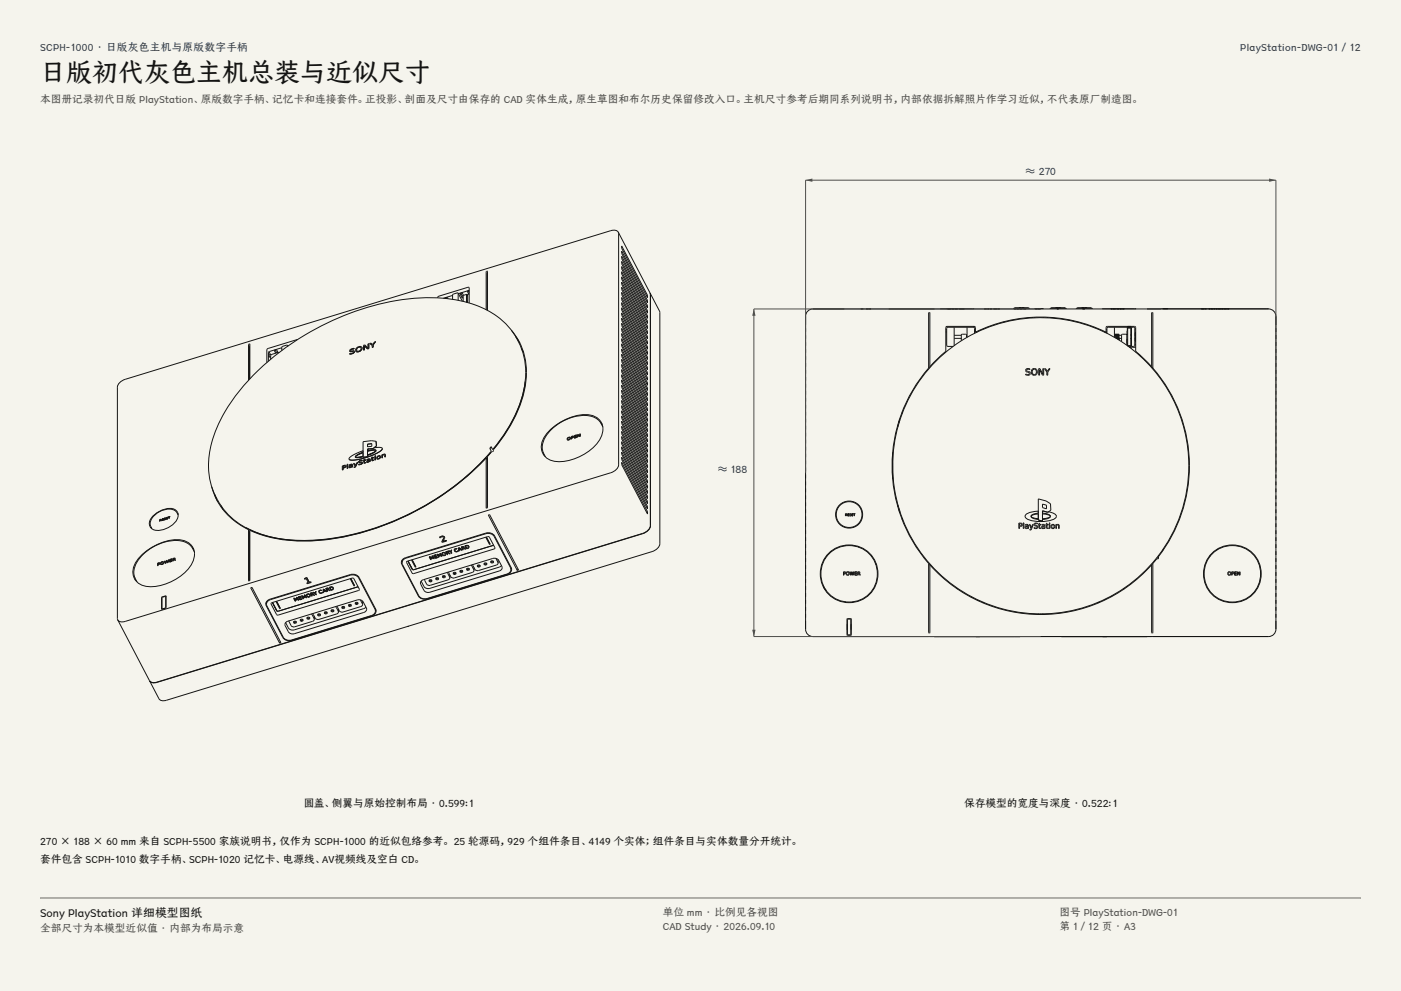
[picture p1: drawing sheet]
<svg xmlns="http://www.w3.org/2000/svg" width="420mm" height="297mm" viewBox="0 0 420 297" stroke-linecap="round" stroke-linejoin="round" font-family="sans-serif">
<g fill="#f5f4ed">
<path d="M0 0h420v297h-420z"/>
<path d="M12 12h396v275h-396z"/>
</g>
<g fill="none" stroke="#141413" stroke-width=".3">
<path d="M185.3 69.6l9.7 18.5v69.4a3.1 3.1 0 0 1-2.4 2.4l-145.6 44.5a1.94 1.94 0 0 1-2.2-.4M185.3 69.6l.2 69.7a3.1 3.1 0 0 1-2.4 2.4l-145.6 44.5a1.94 1.94 0 0 1-2.2-.4M185.3 69.6a1.75 1.75 0 0 0-2.2-.5l-145.6 44.6-1.2 .6a2.41 2.41 0 0 0-1.1 1.7l.1 69.8M186.4 73.7l7.7 14.8v.7l-7.7-14.8zM186.4 75.3l7.7 14.8v.7l-7.7-14.9zM186.4 76.8l7.7 14.8v.7l-7.7-14.8zM186.4 78.3l7.7 14.9v.7l-7.7-14.9zM186.4 79.9l7.7 14.8v.7l-7.7-14.8zM131.2 89.3l.4-.5 8.9-2.7 .2 .2v4.5M133.5 89.4l.6-.3 .2 .4M133.7 89.2l.1 .3M135.6 88.7h.1"/>
<path d="M135.7 88.5l-2.8 .9M135.7 88.6l-.1 .1M137.3 87.8l-1.6 .5v1.4M137.3 87.8v2.2M137.3 87.8l1.3 2.5M138.2 87.9l.4 .7M138.6 88.6v.7M138.9 89.2l-.3 .1M138.9 88.5v1.8M139 88.5l-.4-.7-.7 .2 .7 1.3M139.9 88.2v2.4M139.9 88.2h.1"/>
<path d="M140 88.2l-1.4 .4M140 88.2l.2 .6M140 88.2v.2l-.1-.2M140 90.5l.1-.1-.1 .2M140.2 90.3l-.2-.1-.1 .4M140.4 87.2l.3 .5M140.7 87l-3.3 1M140.7 87.1l-.6 .2 .4 .8M140.7 88.1l-.5 .1v2.5M145.7 81.4v11.4M145.8 81.4h-.1M146.1 81.3h.1"/>
<path d="M146.1 81.3l-.3 .1M146.1 81.8l-.1 11.2M146.1 81.3v11.7M153.3 98.9a20.4 20.4 0 0 1 3.5 19.7 43.7 43.7 0 0 1-8.9 16.1v.5l-.5 .2-1.3 1.4v15.3l-.3 .2M186.4 81.4l7.7 14.8v.7l-7.7-14.8zM186.4 83l7.7 14.8v.7l-7.7-14.8zM186.4 84.5l7.7 14.8v.7l-7.7-14.8zM186.4 86.1l7.7 14.8v.7l-7.7-14.8zM186.4 87.6l7.7 14.8v.7l-7.7-14.8zM186.4 89.1l7.7 14.9v.7l-7.7-14.9zM186.4 90.7l7.7 14.8v.7l-7.7-14.8zM186.4 92.2l7.7 14.9v.6l-7.7-14.8z"/>
<path d="M186.4 93.8l7.7 14.8v.7l-7.7-14.8zM186.4 95.3l7.7 14.8v.7l-7.7-14.8zM186.4 96.9l7.7 14.8v.7l-7.7-14.8zM186.4 98.4l7.7 14.8v.7l-7.7-14.8zM186.4 99.9l7.7 14.9v.7l-7.7-14.9zM194.1 88.5l-.3 .1M194.1 90.1l-.3 .1M194.1 91.6l-.3 .1M194.1 93.2l-.3 .1M194.1 94.7l-.3 .1M194.1 96.2l-.3 .1M194.1 97.8l-.3 .1"/>
<path d="M194.1 99.3l-.3 .1M194.9 87.8h.1M194.9 87.8l.1 69.8a3.1 3.1 0 0 1-2.3 2.3l-145.6 44.6a1.94 1.94 0 0 1-2.3-.4M194.9 87.8l2.9 5.9v69.3a3.1 3.1 0 0 1-2.3 2.3l-145.6 44.6a1.94 1.94 0 0 1-2.2-.5l-2.9-5.3M242.1 93.2l1-.5 .6-.1h136.6a2.19 2.19 0 0 1 2.2 2.2v93.8a2.19 2.19 0 0 1-2.2 2.2h-136.6a2.19 2.19 0 0 1-2.2-2.2v-93.8l.1-.6zM258 92.6h.1M258.2 92.6h.1M258.5 92.6h.1M258.7 92.6h.1M258.9 92.6h.1M259 92.6h.1M259.6 92.6h.7"/>
<path d="M259.6 92.6h.1M260.3 92.6h.1M260.7 92.6h.1M260.8 92.6h.1M261.1 92.6h.1M281.9 92.5h.5M281.9 92.5v.1M283.5 99.5h.3M283.5 98.8h.3M283.9 92.6h.1M284 92.6h.1M284.1 92.6h.1"/>
<path d="M284.8 92.6h.1M285.1 92.6h.1M285.2 92.6h.1M285.4 92.6h.1M285.5 92.6h.5M285.5 92.6h.1M286 92.6h.1M286 98.1v5.5M286.1 92.6h.1M286.3 92.6h.1M286.5 92.6h.1M286.7 92.6h.1"/>
<path d="M286.9 92.6h.1M287.1 92.6h.1M287.6 92.6h.1M287.7 92.6h.1M288 92.6h.1M288.2 92.6h.1M288.4 92.6h.1M288.6 92.6h.1M288.8 92.6h.1M289.1 92.6h.1M289.9 98.1v3M291.5 92.5h.5"/>
<path d="M292 92.5v.1M292 97.8v.3M292.2 99.9v-1.5l-.4-.3h-7.8l-.2 .3v5.2l1.9 .2M292.2 99.5h.2M292.6 99.5h.4M294.9 98.4v.2M295 92.6h.8M295 92.6h.1M295.8 92.6h.1M296 92.6h.1M296.5 92.6h.1M296.7 92.6h.5"/>
<path d="M296.7 92.6h.1M297.4 92.6h.1M297.7 92.6h.1M297.8 92.6h.1M297.9 92.6h.1M298 92.6h.1M298.3 92.6h.1M298.6 92.6h.1M298.7 92.6h.1M299 92.6h.1M299.1 92.6h.1M299.2 92.6h.5"/>
<path d="M299.2 92.6h.1M299.7 92.6h.1M300.9 96.4v.2M303 95.9v.2M303.9 92.6v-.2h4.8v.2M303.9 92.6h.8M303.9 92.6h.1M304.2 92.4v-.2h4.1v.2M304.7 92.6h.1M304.9 92.6h.1M305.4 92.6h.1M305.5 92.2h1.5"/>
<path d="M305.6 92.6h.5M305.6 92.6h.1M306.3 92.6h.1M306.6 92.6h.1M306.7 92.6h.1M306.8 92.6h.1M306.9 92.6h.1M307.2 92.6h.1M307.5 92.6h.1M307.6 92.6h.1M309.5 95.1v.2M310.2 92.6h2.6"/>
<path d="M310.2 95.1v.1M310.4 92.6h.6M310.4 92.6h.1M311 92.6h.1M311.2 92.6h.5M311.2 92.6h.1M311.9 92.6h.1M312.8 95v.2M314 95.1v.1M314.8 92.6v-.2h4.8v.2M315.1 92.4v-.2h4.2v.2M316.4 92.2h1.6"/>
<path d="M316.8 92.6h.1M317.3 92.6h.1M317.4 92.6h.1M320.5 95.8v.2M321.8 96.1v.2M322.7 92.6v-.2h4.8v.2M323 92.4v-.2h4.1v.2M324.3 92.2h1.5M324.5 92.6h.1M324.7 92.6h.2M324.7 92.6h.1M325.2 92.6h.1"/>
<path d="M328.3 98.1v.2M330.4 92.5h.6M330.4 92.5v.1M331 99.5h.4M331.4 99.7h.4M331.6 99.5h.2M331.6 98.8h.2M333 92.6h.1M333.4 92.6h.1M333.5 92.6h.1M333.7 92.6h.1M334 92.6h.1"/>
<path d="M334.1 98.1v3M334.1 92.6h.1M334.5 92.6h.1M334.6 92.6h.1M334.7 92.6h.1M334.9 92.6h.1M335 92.6h.3M335 92.6h.1M335.5 92.6h.1M335.7 92.6h.1M336.3 92.6h.1M336.4 92.6h.1"/>
<path d="M336.5 92.6h.6M336.5 92.6h.1M337.1 92.6h.1M338 98.1l-.1 2.1M338.1 98.1h-6.1l-.2 1.8M338.1 97.8v5.9l.9-.1M338.1 97.9h.9M338.1 98.2h.9M339 98.1h1l.2 .3v5.1l-.2 .3h-1M339 97.8v6.3h-.4M339.2 98.1v5.7M340 92.5h.6"/>
<path d="M340.2 98.6h.3M340.4 99.7l-.1 .9M340.5 99.5v2.9M340.6 92.5v.1M348.2 92.5h.7M348.2 92.5v.1M348.7 92.5h.1M348.7 92.5h1.4M350.1 92.5h.1M360.1 92.6h.8M360.1 92.6h.1M360.9 92.6h.1"/>
<path d="M361.1 92.6h.1M361.2 92.6h.1M361.5 92.6h.1M361.7 92.6h.1M361.8 92.6h.1M362.4 92.6h.1M362.8 92.6h.1M362.9 92.6h.1M363.1 92.6h.1M363.6 92.6h.1M363.8 92.6h.1M364.2 92.6h.1"/>
<path d="M364.3 92.6h.1M364.5 92.6h.1M364.9 92.6h.1M365 92.6h.1M365.2 92.6h.1M365.5 92.6h.1M365.6 92.6h.1M366 92.6h.1M366.1 92.6h.1M366.3 92.6h.2M366.3 92.6h.1M366.8 92.6h.1"/>
<path d="M367 92.6h.1M367.3 92.6h.1M367.4 92.6h.1M367.8 92.6h.1M367.9 92.6h.3M367.9 92.6h.1M368.5 92.6h.1M379.6 92.5h.7M380.3 92.6h.1M380.3 92.5v.1M380.4 92.6h.1M74.8 103.1h.1"/>
<path d="M74.8 103.1l-.3 .1v10.8M74.9 103.1v10.4M74.9 103.7l-.1 10M80.5 106.6l.2 .4M80.5 105.9l.2 .5M80.6 105.5l.6 .9M80.7 106.4v.6M81.1 106.2l-.4 .2M81.1 106.9l-.4 .1M82.5 104.9l.4 .8M82.9 105.7v.1M83.3 105.6l-.4 .1"/>
<path d="M83.3 105.6l-.4-.8-.7 .2 .5 .9M83.5 105.6l-2.2 .7-.2 .3v1.1M83.5 105.6v.2M83.5 105.6l.1 .1M84.4 104.3l.1 .1M84.5 104.2l-4 1.4v2.6M84.5 104.3h-.1M86.1 103.5l-1.5 .4-.1 1.1M86.1 103.5v.3M86.1 103.5l.2 .3M86.5 103.6l-.3 .1M89.2 101.7l-9 2.8-.2 .3v3.8"/>
<path d="M104.8 105.3h.1M104.8 105.3l.6 .1M105.1 105v.1M105.1 105.1h.1M105.1 105.1l1.1 .1M105.2 106.1h-.4M105.2 104.8l-.1 .3M105.4 105.4h.1M105.6 105.3l-.2 .1M105.8 104.6l-.6 .2M105.9 105.3h-.3M105.9 105.3l.1 .1a.88 .88 0 0 1-1.2 .5v.2"/>
<path d="M106.1 104.4h-.3a.97 .97 0 0 0-1 .9M106.1 104.4h.1M106.1 104.4l.1 .2M106.2 104.6h-.4M106.2 105.2h.1M106.3 105.2a.92 .92 0 0 1-1.1 .9M106.7 105.2h.1M106.7 105.2l.2 .2M106.9 104.8v.3M106.9 104.9v.2M107.6 105.4h-.7M108.1 104.1a.77 .77 0 0 1-.2 .9 .77 .77 0 0 1-1 .1"/>
<path d="M108.1 104.1a.9 .9 0 0 0-1.2 .8M108.1 104.1l.1 .1M108.5 104.1a1.18 1.18 0 0 0-1.3-.1 1.18 1.18 0 0 0-.5 1.2M108.5 104.1h.1M108.5 104.1a1.06 1.06 0 0 1-.9 1.3M109 104.9h.1M109.3 103.6h.1M109.3 103.6l.9 1M109.3 104.8v.1M109.3 103.6v1.3M109.3 104.9h-.3M110.2 104.6h.1"/>
<path d="M110.6 103l-.3 .1v1.2l-.9-.9-.4 .1v1.4M110.6 103h.1M110.6 104.4v.1M110.6 103v1.5M110.6 104.5l-.4 .1M110.8 102.9h.1M110.8 102.9l.8 .5v.7M111.6 104.1h.1M111.9 103.4h.1M111.9 104v.1M111.9 103.4v.7M111.9 104.1h-.3"/>
<path d="M112.6 102.4l-.9 .8-.6-.4-.3 .1M112.6 102.4h.1M112.6 102.4l-.7 1M154.6 100.9l1.3 2M156.3 104.4l.7 1.3M157.4 114.4a39.1 39.1 0 0 1-9.4 20.1M186.4 101.5l7.7 14.8v.7l-7.7-14.8zM186.4 103l7.7 14.9v.7l-7.7-14.9zM186.4 104.6l7.7 14.8v.7l-7.7-14.8zM186.4 106.1l7.7 14.8v.7l-7.7-14.8zM186.4 107.7l7.7 14.8v.7l-7.7-14.8zM186.4 109.2l7.7 14.8v.7l-7.7-14.8z"/>
<path d="M186.4 110.8l7.7 14.8v.7l-7.7-14.8zM186.4 112.3l7.7 14.8v.7l-7.7-14.8zM186.4 113.8l7.7 14.9v.7l-7.7-14.9zM186.4 115.4l7.7 14.8v.7l-7.7-14.8zM186.4 116.9l7.7 14.8v.7l-7.7-14.8zM186.4 118.5l7.7 14.8v.7l-7.7-14.8zM194.1 100.9l-.3 .1M194.1 102.4l-.3 .1M194.1 104l-.3 .1M194.1 105.5l-.3 .1M194.1 107.1h-.3M194.1 108.6l-.3 .1"/>
<path d="M194.1 110.1l-.3 .1M194.1 111.7l-.3 .1M194.1 113.2l-.3 .1M194.1 114.8l-.3 .1M194.1 116.3l-.3 .1M194.1 117.9l-.3 .1M194.1 119.4l-.3 .1M278.4 110.3a44.6 44.6 0 0 0 0 58.6M278.8 109.9l4.7-4.6v-7.1l.2-.3 8.4-.1 .3 .4v1.4a44.6 44.6 0 0 1 39.2 0v-1.4l.3-.4 8.4 .1 .2 .3v7.1l4.7 4.6M278.8 109.9l-.4 .4M278.8 109.9v-16.2h-.4v16.6M286 101.4l2.2 .1"/>
<path d="M288.2 100.5h-2.2M288.2 102.1a44.4 44.4 0 0 0-9.2 67.2 44.4 44.4 0 0 0 67.7-2M288.2 100.5l.3-.3h1l.3 .3M288.2 100.5v1.6M288.2 100.4v.1M289.8 100.4v.1M289.8 101.2a44.4 44.4 0 0 1 46.4 1.2M289.8 101.2l-1.6 .9M289.8 100.5h.1M289.8 100.5v.7M307.7 110.6l.7-.1h.3v.3a.46 .46 0 0 0-.6-.2 .46 .46 0 0 0-.2 .6 .71 .71 0 0 1 .9 .9 .71 .71 0 0 1-1.1 .3l-.2-.3a.5 .5 0 0 0 .7 .2 .5 .5 0 0 0 .2-.7 .65 .65 0 0 1-.8-.2 .65 .65 0 0 1 .1-.8zM311.4 110.5h.4l.8 1.6v-1.6h.3v1.9h-.4l-.8-1.6v1.6h-.3z"/>
<path d="M313.1 110.5h.3l.6 .8 .5-.8h.3l-.7 1v.9h-.3v-.9zM334.1 100.5h.2M334.2 100.5l.2-.4 .2 1.3M334.4 100.5l-.1-.2 .1 1M334.5 100.5h.1M334.6 100.5l.1-.4 .2 1.5M334.6 101.4h.1M334.7 101.4h.1M334.7 100.5l-.1-.2 .1 1.2M334.8 101.4v.1M334.9 101.4l.1 .2M335 100.5v-.4l.1 1.5"/>
<path d="M335 100.5l-.1-.2 .2 1.4M335.1 101.4v.2M335.2 101.4v.4M335.3 100.5v-.4l.2 1.5-.1-.2M335.4 100.5l-.2-.2 .2 1.5 .2-.4M335.5 101.4l.7 .1M336.2 102.4l1.6 1.1M336.2 100.5l.3-.3h1l.3 .3M336.2 100.5h-.7M336.2 100.5v1.9M336.2 100.4v.1M337.7 100.2h.1"/>
<path d="M337.7 100.2l.1 .3M337.7 100.2h.4M337.8 103.5a44.4 44.4 0 0 1 9.3 63.3M337.8 101.7h.3M337.8 100.5v3M337.9 101.7l.1 1.9M338.1 103.7h.9M338.6 104h.4M339 101.4h.2M339 100.5h.2M339 101.6h.1M339 100.3h.1"/>
<path d="M339.1 101.4v.2zM339.1 100.3v.2zM339.2 104.4v.1M340.2 101.3h.2M340.2 100.6h.2M340.2 103.3h.3M340.3 101.3l.1 .9M340.5 104.1h-1.2l-.1 .3M340.6 105.4v.2M341.1 105.8v.2M341.4 106.1v.3M341.9 106.5v.3"/>
<path d="M343.3 107.9v.3M345.2 109.9l.4 .4M345.2 109.9v-16.2h.4v16.6M345.6 110.3a44.6 44.6 0 0 1 1.7 56.5l-.1 .6-.4 .1-1.2 1.4M102.9 139.7h.1M103.2 139.6l-.3 .1M103.4 139.6h-.3M103.4 139.6v.3l-.5 .3v-.5M103.4 139.6h-.2M103.6 140l-.7 .3M103.7 139.5l-1.1 .1v1.2M103.7 139.5l-.1 .5"/>
<path d="M103.7 139.5h.1M104.2 139.1h.1M104.2 139.1l-.2 .1v1.2M104.2 139.1l.1 1.2M104.6 137.6h.1M104.7 139.5h.1M104.8 139.9v.1M104.9 139.7l.6-.2-.4 .5-.3-.1zM105.1 139.3l-.4 .2M105.1 139.3l.4 .1M105.5 140l-.8 .1M105.5 139.4a.72 .72 0 0 0-.9 .7"/>
<path d="M105.5 140h.1M105.5 139.4h.1M105.7 139.2l-.6-.1-.4 .4M105.7 139.2v.2M105.7 139.2h.1M105.7 139.9h.1M105.7 139.4v.5M105.7 139.9l-.2 .1M106 138.9l.5 .7-.4 .5M106 138.9h.1M106.6 137h.1M106.7 139.7h.1"/>
<path d="M106.7 139.7l-.4 .4M107.2 138.5l-.6 .9-.4-.6-.2 .1M107.2 138.5h.1M107.2 138.5l-.5 1.2M107.5 139.3h.1M107.5 138.6h.1M107.5 138.6l.5 .1M107.7 138.4h.1M107.7 138.4l1 .1M107.8 139.3h-.3M107.8 138.2l-.1 .2M108 138.7h.1"/>
<path d="M108.1 138.6h.1M108.1 138.6l-.1 .1M108.4 138.6h-.3M108.4 138.6l-.1 .3-.8 .2v.2M108.5 139l-.7 .3M108.6 137.9l-.8 .2-.3 .5M108.6 137.9h.1M108.6 137.9v.1M108.6 138l-.8 .2M108.7 138.5h.1M108.7 138.5l-.2 .5M108.8 135.1l-2.8 1.2a1.78 1.78 0 0 0-1.4 1.3"/>
<path d="M108.8 135.5l-1.7 .9-.6 .6M108.8 136.9l-1.5 .3-.8-.2M108.8 136.8l-1.5 .3-.7-.1M108.8 135.7l-1.7 .7-.5 .6M108.9 138.1h.1l.1 .6M108.9 138.1h.1M109.1 138.7v.1M109.1 138.7h.1M109.3 138.5v.1M109.3 137.7v.2l.4-.1M109.3 138v.5M109.3 137.7l-.4 .4"/>
<path d="M109.3 137.7h.1M109.3 138h.1M109.6 137.2l-2.9 .6a2.42 2.42 0 0 1-2.1-.2M109.6 137.2h.1M109.6 137v.2M109.7 138.5l-.4 .1M109.7 137.8h.1M109.7 137.9h.1M109.7 137.8v.1M109.7 138.5v.2M109.7 138.5v.1M109.7 138.7h.1"/>
<path d="M109.7 138.7l-.6 .1M109.7 137.9l-.4 .1M109.9 138.4v.1M109.9 138.5h.1M110 137.9h.1M110.2 133.1l1.3-.1v.8l-1.3 .1zM110.2 133.1h.1M110.2 134.6h.1M110.2 135.1h.1M110.2 136.4h.1M110.2 138.1l.6-.2-.4 .5-.3-.1zM110.3 138.5h-.3"/>
<path d="M110.4 137.7h.4M110.4 137.7l-.4 .2M110.6 134.6h-.4M110.7 134.5l-.5 .2M110.8 137.7v.1M110.8 138.2l-.5 .3M110.8 137.8a.72 .72 0 0 0-.9 .6M110.8 138.3h.1M110.8 137.8h.1M110.8 137.9h.1M110.8 138.2v.1M110.9 137.6l-.5-.1-.4 .4"/>
<path d="M110.9 137.6h.1M111 137.6v.7M111 138.3h.1M111 138.3h-.2M111.3 137.4h.1v.6M111.3 137.4h.1M111.4 138h.1M111.4 138l.1 .1M111.6 137.3l.1 .6M111.6 137.3v.6M111.6 136.9v.3l.5-.2M111.6 136.9l-.3 .5"/>
<path d="M111.6 136.9v.3M111.6 137.9h.1M111.9 138l-.4 .1M112.1 137.8l-.4 .1M112.1 137.8h.1M112.1 137v.1M112.1 137.2h.1M112.1 137v.2M112.1 137.8v.2M112.1 137.9v.1M112.1 138l-.6 .1M112.1 137.2l-.5 .1"/>
<path d="M112.1 134.2l1.7-.1 .8 .2M112.3 137.9h.1M112.3 136.8h.1M112.6 136.5v.1M112.6 136.5v.2M112.6 136.9v.9M112.6 136.5l-.3 .3M112.6 136.9l-.3 .1v.9M112.6 136.9h.1M112.6 137.8h.1M112.6 136.7h.1M112.6 137.8l-.3 .1"/>
<path d="M112.6 136.7l-.3 .1M112.7 135v.1M112.7 135l-.8-.1-1.7 .4M112.7 135h.1M112.7 135.1l-.7 .5-1.8 .8M112.7 135a2.61 2.61 0 0 0-2.5 .1M112.7 135l-.7 .7-1.8 .8M112.7 132.3l-1.4-.2-2.5 .3v4.6l1.4-.1v-2.3M112.7 132.3l.2 1.4M112.7 132.3h.1M112.9 133.7l-1.1 .7-1.6 .2M112.9 133.7h.1"/>
<path d="M113 137.4h.1M113 137.4l.1 .1M113.8 136.7l-.4 .1-.3 .4M113.8 136.7v.1a.4 .4 0 0 1-.1 .5 .4 .4 0 0 1-.6-.1M113.9 137.3l-.8 .2M114.1 136.7l-.3-.2a.74 .74 0 0 0-.8 .9M114.1 136.7h.1M114.1 136.7v.2M114.1 136.9l-.2 .4M114.4 137.2h.1M114.6 134.3v.1M114.6 134.4a1.28 1.28 0 0 1-1.1 1.1l-3.9 1.7"/>
<path d="M114.7 136.3h-.3v.9M114.7 137.2h.1M114.7 136.3h.1M114.7 137.2h-.3M115.3 137v-.7h-.3l-.3 .2v.7M115.3 137h.1M115.5 136.2l-.8 .1M115.5 136.2v.7M115.5 136.2h.1M115.5 136.9l-.2 .1M145.7 137.2a80.7 80.7 0 0 1-51.4 24.9 41 41 0 0 1-19.4-3.2v15.1l-.4 .1M145.7 137.2l.3 .6"/>
<path d="M145.7 137.2v15.1M146 137.8v14.4M146.1 137.4v.1M146.1 137.6l-.1 .2M146.1 137.4l-.1 .2M147.1 135.7a79.8 79.8 0 0 1-53.4 26.3 38.7 38.7 0 0 1-19.9-3.9M147.1 135.7h.1M147.1 135.7h-.2M147.3 133.9l.4 .8a37.6 37.6 0 0 0 9.9-23.1 21.5 21.5 0 0 0-16-20.5 54.2 54.2 0 0 0-32.1 1.2 78.7 78.7 0 0 0-39.6 27.2 33.4 33.4 0 0 0-7.3 22.4 19.8 19.8 0 0 0 2.5 7.8 22.3 22.3 0 0 0 14.3 10.8 56 56 0 0 0 30.4-1.4 79.7 79.7 0 0 0 37.5-23.9l-.5-.8M147.3 133.9l-.5 .5M147.3 133.9l-.1 .3-.4 .2M148 134.5l.1 .1"/>
<path d="M148 134.4v.1M162.8 135.6l.2 .8M164.9 128.9a16.2 16.2 0 0 1 11.3-4.6 4.5 4.5 0 0 1 4 6.7 15 15 0 0 1-13.6 7.3 4.5 4.5 0 0 1-3.5-7.2zM170 131.7l.1 .1M170 131.7h.1M170.5 131.8h-.4M170.8 131.1l-.5 .2M170.8 131.1a.34 .34 0 0 1 .1 .5 .34 .34 0 0 1-.5 .1 .34 .34 0 0 1-.1-.4M171 131.1a.62 .62 0 0 0-.7 0 .62 .62 0 0 0-.3 .6M171 131.1v.2M171 131.1h.1M171 131.3l-.5 .5"/>
<path d="M171.3 131.6h.1M171.4 130.9v.2l.4-.2M171.4 131.2h.1M171.4 131.5h.1M171.4 131.2v.3M171.4 130.9h.1M171.4 131.5l-.1 .1M171.7 130.8h-.1M171.8 130.8h.1M171.8 130.8l-.4 .1M171.8 130.8v.1M171.9 131l-.3 .2"/>
<path d="M171.9 131l-.5 .2M171.9 130.8h-.6v.8M171.9 130.8v.2M171.9 130.8h.1M172.2 131.3h.1M172.3 130.6v.2l.5-.1M172.3 130.6l.6-.3-.7 .2v.8M172.3 130.9v.3l.6-.1-.7 .2M172.3 130.6h.1M172.3 130.9h.1M172.8 130.7h.1M172.8 130.7l-.5 .2"/>
<path d="M173.1 131h.1M173.3 130.3h.1M173.3 130.3l.4 .5M173.3 131h.1M173.3 130.3v.7M173.3 131h-.2M173.7 130.8h.1M173.9 130l-.1 .7-.5-.5-.2 .1v.7M173.9 130h.1M173.9 130.8h.1M173.9 130v.8M173.9 130.8h-.2"/>
<path d="M180 126.6l.5 .6M180.7 127.9a6 6 0 0 0-7.3-3.3 13.8 13.8 0 0 0-10.6 7.9 4.7 4.7 0 0 0 .7 4.4M186.4 120l7.7 14.8v.7l-7.7-14.8zM186.4 121.6l7.7 14.8v.7l-7.7-14.8zM186.4 123.1l7.7 14.8v.7l-7.7-14.8zM186.4 124.6l7.7 14.9v.7l-7.7-14.9zM186.4 126.2l7.7 14.8v.7l-7.7-14.8zM186.4 127.7l7.7 14.9v.7l-7.7-14.9zM186.4 129.3l7.7 14.8v.7l-7.7-14.8zM186.4 130.8l7.7 14.8v.7l-7.7-14.8zM186.4 132.4l7.7 14.8v.7l-7.7-14.8zM186.4 133.9l7.7 14.8v.7l-7.7-14.8z"/>
<path d="M186.4 135.5l7.7 14.8v.7l-7.7-14.9zM186.4 137l7.7 14.8v.7l-7.7-14.8zM186.4 138.5l7.7 14.9v.7l-7.7-14.9zM194.1 120.9l-.3 .1M194.1 122.5l-.3 .1M194.1 124l-.3 .1M194.1 125.6l-.3 .1M194.1 127.1l-.3 .1M194.1 128.7l-.3 .1M194.1 130.2l-.3 .1M194.1 131.7l-.3 .1M194.1 133.3l-.3 .1"/>
<path d="M194.1 134.8l-.3 .1M194.1 136.4l-.3 .1M194.1 137.9l-.3 .1M194.1 139.5l-.3 .1M267.6 135.6v8M269.2 127.2v.7M269.5 126.2v.6M269.7 125.5v.6M270.5 123.4v.5M45.3 157.9v.3M45.7 154.8a7.2 7.2 0 0 1 6.3-2.3 2.14 2.14 0 0 1 .9 3.5 6.9 6.9 0 0 1-6.8 2.8 2.3 2.3 0 0 1-.4-4zM47.9 156.2h.1"/>
<path d="M48 156h.1M48 156.2h.1M48 155.7v.5M48 155.7v.1M48 156.2h-.1M48.1 155.7h.1M48.1 155.7l-.1 .1M48.2 155.9v.1M48.2 155.9l-.2 .1M48.2 155.7h.1M48.2 155.7h-.1M48.2 156h.1"/>
<path d="M48.2 155.8l-.2 .2M48.2 156l.1 .1M48.3 155.8l.1 .3M48.3 155.7h-.4v.5M48.3 155.7h.1M48.3 156.1h.1M48.3 155.7v.1M48.4 156.1h.1M48.4 156.1h-.1M48.6 156h.1M48.7 155.5v.4h.3l-.4 .1M48.7 155.7l.3-.1-.3 .1"/>
<path d="M48.7 155.5h.1M48.7 155.7v.1M49 155.4l-.4 .1v.5M49 155.4h.1M49 155.4l-.3 .1M49.2 155.8h.1M49.2 155.5h.1M49.3 155.4v.1M49.3 155.4l.4 .1M49.3 155.8h-.1M49.3 155.4h.1M49.4 155.5h-.2"/>
<path d="M49.4 155.5h.1M49.4 155.8h-.1M49.4 155.7l-.2 .1M49.5 155.3h-.2M49.5 155.3l-.2 .1M49.5 155.5h.1M49.5 155.5h-.1M49.6 155.5l-.2 .2M49.6 155.7l-.2 .1M49.6 155.7l-.3 .1M49.6 155.3h-.1M49.6 155.2l-.4 .3"/>
<path d="M49.6 155.2h.1M49.6 155.3h.1M49.6 155.2v.1M49.7 155.5h.1M49.7 155.5l-.1 .2M49.8 155.6h.1M49.9 155.1v.4h.4l-.5 .1M49.9 155.1v.1M49.9 155.4h.1M49.9 155.2l.7-.3v.5M50.3 155.2l-.4 .2M50.3 155.2l-.4 .1"/>
<path d="M50.3 155.2h.1M50.3 155h.1M50.4 155h.1M50.6 155.4h.1M50.7 154.9h.1M50.7 155.4h.1M50.7 154.9v.5M50.7 154.9l.3-.1-1.2 .3v.5M50.7 155.4h-.1M53.1 153.8l.3 .2M53.3 153.9l-.1 .1M53.4 154.4a2.96 2.96 0 0 0-4-1.7 5.1 5.1 0 0 0-4.4 4.6l.6 1.2"/>
<path d="M63.5 145.9a19.5 19.5 0 0 0 11 12.8M64.3 148.1l.9 2.2M66.2 151.5l.7 1.3M74.5 158.7l.3 .5M74.5 158.7v15.4M74.8 159.2l.1 .1M74.8 159.2v14.8M102.6 140.8h.1M102.9 140.3h.1M102.9 140.8h.1M102.9 140.3v.5M102.9 140.8h-.3"/>
<path d="M104 140.4h.1M104.2 140.3h.1M104.3 140.3l-.3 .1M104.6 140.1h.1M106.3 140.1h-.2M145.7 152.3h.1M146.4 154.4l.4-.2 8.7 16.6-.4 .2zM194.1 141l-.3 .1M194.1 142.6l-.3 .1M194.1 144.1l-.3 .1M194.1 145.6l-.3 .1M194.1 147.2l-.3 .1"/>
<path d="M194.1 148.7l-.3 .1M194.1 150.3l-.3 .1M194.1 151.8l-.3 .1M194.1 153.4l-.3 .1M253.4 153.9l.4 .1 .2 .6-.4-.3-.2 .3zM253.5 154l.3 .2-.3 .1zM254.1 153.9h.4l-.3 .1v.2h.3l-.3 .1v.3h.3h-.4zM254.7 154h.4l-.3 .2a.26 .26 0 0 1 .3 .1 .26 .26 0 0 1-.1 .3 .26 .26 0 0 1-.3-.1h.4l-.4-.2zM254.9 154.3h.1M255.3 153.9l1.1 .1h-.3v.6l-.1-.6h-.6v.2h.3l-.3 .1v.3h.3h-.4zM255.7 153.9v.1M255.8 153.9v.1"/>
<path d="M269.2 151.3v.7M269.5 152.4v.6M269.7 153.1v.5M270.5 155.3v.5M305.4 156.8h.5a.53 .53 0 0 1 .6 .6 .53 .53 0 0 1-.9 .3v.7h-.2zM305.6 157h.3a.3 .3 0 0 1 .3 .3 .3 .3 0 0 1-.3 .3h-.3zM306.8 156.7h.2v1.7h-.2zM307.4 157.2h.1a.55 .55 0 0 1 .8 .5v.7l-.2-.2a.43 .43 0 0 1-.5 .2 .43 .43 0 0 1-.3-.5 .43 .43 0 0 1 .5-.3h.3l-.1-.2h-.6zM308.1 157.6h.1M308.6 157.2h.2l.4 .9 .4-.9h.2l-.8 1.6-.3 .1 .4-.5zM310.1 156.9l.7-.1h.2l-.1 .2a.34 .34 0 0 0-.5-.1 .34 .34 0 0 0 0 .5 .58 .58 0 0 1 .7 .7 .58 .58 0 0 1-1 .3l-.1-.3a.41 .41 0 0 0 .6 .2 .41 .41 0 0 0 .1-.6 .54 .54 0 0 1-.6-.2 .54 .54 0 0 1 0-.6zM311.3 153.2a5.3 5.3 0 0 0-4 1.3 1.28 1.28 0 0 0 1.3 1.4l3.4 .4"/>
<path d="M311.3 153.8a1.95 1.95 0 0 0-2.2 1.1 2.64 2.64 0 0 0 2.2 .8M311.3 154a2.31 2.31 0 0 0-2.2 .7 2.31 2.31 0 0 0 2.2 .7M311.3 149.5l2.3 .6 1.3 .9 .1 1.9-.9 .6-1.6-.4v3.1l-1.2-.4zM311.5 156.8h.2v.4h.4l-.4 .1v.8l.4 .3-.6-.2-.2-.9zM312 156v.3M312.3 157.2h.1a.55 .55 0 0 1 .9 .5v.7l-.2-.2a.43 .43 0 0 1-.6 .2 .43 .43 0 0 1-.2-.5 .43 .43 0 0 1 .5-.3h.3l-.1-.2h-.7zM312.5 153.8l1.7 .3 .7 .6-.7 .7-1.7 .3M312.5 153.2h.5M312.5 154l1.9 .4 .5 .3-1 .6-1.4 .2M312.5 151.1l1.2 .3v1.1l-1.2-.4zM313.1 157.6h.1M313.7 156.8h.2v.4h.4l-.4 .1v.8l.4 .3-.6-.2-.2-.9z"/>
<path d="M314.3 153.4l1.8 .6a.78 .78 0 0 1 .6 .6 .78 .78 0 0 1-.4 .7l-1.7 .7-2.6 .3M314.6 157.2h.2v1.2h-.2zM314.6 156.7h.2v.3h-.2zM316.5 157.2l.2 .2a.44 .44 0 0 1 .6-.2 .44 .44 0 0 1 .2 .5v.7h-.2v-.7a.31 .31 0 0 0-.3-.4 .31 .31 0 0 0-.3 .4v.7h-.2zM40.4 173.1l.2 .7M42.4 166.4a16.2 16.2 0 0 1 11.4-4.6 4.5 4.5 0 0 1 3.9 6.7 15 15 0 0 1-13.6 7.3 4.5 4.5 0 0 1-3.4-7.2zM47.2 169.5h.1M47.4 168.8h.4l-.4 .3zM47.4 169.2h.1M47.4 169.5h.1M47.4 169.2v.3M47.4 168.8h.1"/>
<path d="M47.4 169.5h-.2M47.9 169l-.5 .2M47.9 168.7l-.7 .1v.7M47.9 168.7h.1M47.9 168.7l.1 .1M47.9 168.8v.2M48 168.8l-.1 .2M48.1 169v.1M48.6 168.4l.3 .1M48.6 168.4l-.1 .1a.3 .3 0 0 0-.3 .5 .3 .3 0 0 0 .5 0l.2-.5M49 168.9l-.6 .3-.3-.1M49.1 168.4a.62 .62 0 0 0-.7 0 .62 .62 0 0 0-.3 .6"/>
<path d="M49.1 168.4l-.1 .5M49.1 168.4v.1M49.1 168.5l-.1 .4M49.4 168.1l-.2 .1 .3 .6M49.4 168.1h.1M49.5 168.8v.1M49.7 178.7l-1.1 .4v3.4M49.7 178.7h.1M49.7 178.7l.1 .2M49.7 178.7l-.1 3.5M49.7 168.8h.1M49.7 168.8h-.2"/>
<path d="M49.8 178.6l-1.4 .4v3.5M49.8 178.6h.1M49.8 178.6v3.5l-1.4 .5M50 167.9l-.4 .8-.2-.6M50 167.9h.1M50.2 168.6v.1M50.2 168.6l-.3-.5-.2 .7M50.3 168.6h.1M50.4 168.6h-.2M50.6 167.7l-.4 .8-.2-.6M50.6 167.7v.1M50.6 167.7l-.2 .9"/>
<path d="M50.8 168.4v.1M51 167.7v.3l.5-.1-.5 .1M51 167.7h.1M51 168v.3l.5-.2M51 168h.1M51.5 167.5l-.7 .2v.7M51.5 167.5h.1M51.5 167.6h.1M51.5 167.5v.1M51.5 167.6l-.5 .1M51.5 168.1h.1M51.5 168.2h.1"/>
<path d="M51.5 168.1v.1M51.5 168.2l-.7 .2M51.8 168.2h.1M51.9 167.4v.3l.4-.3M51.9 168.1h.1M51.9 167.8h.1M51.9 167.8v.3M51.9 167.4h.1M51.9 168.1l-.1 .1M52.2 167.7l.1 .1M52.2 167.7l-.3 .1M52.3 167.4h.1"/>
<path d="M52.3 167.4h-.4M52.3 167.8h.1M52.3 167.8l.2 .1M52.4 167.5l-.1 .1 .3 .3M52.5 167.3l-.7 .1v.8M52.5 167.3v.1M52.5 167.3h.1M52.5 167.9h.1M52.5 167.4l-.1 .1M52.6 167.9h.1M52.6 167.9h-.1M57.6 164.1l.5 .6"/>
<path d="M57.8 164.3h.1M58.3 165.4a6 6 0 0 0-7.3-3.3 13.8 13.8 0 0 0-10.6 7.9 4.7 4.7 0 0 0 .7 4.4M74.5 174.1h.1M75.2 176.2l.3-.2 8.7 16.6-.4 .2zM80.2 180l.8-.4 24-7.4 1.1-.1a2.02 2.02 0 0 1 1.6 1l4.9 9.4a1.44 1.44 0 0 1-1.1 2.1l-24.1 7.3-1 .1a2.02 2.02 0 0 1-1.6-1l-5-9.6-.1-.8zM88 179.3h.1M88 179.3l.6 .9M88.3 179.3h.1M88.3 179.3h-.3M88.8 179.1l.1 .7-.6-.5M88.8 179.1h.1M89 179.9v-.7l.5 .7"/>
<path d="M89 179.9h.1M89 179.9l-.8-.5 .4 .8M89.1 179l-.3 .1M89.1 179h.1M89.1 179l.4 .9M89.4 178.9l.4 .9 .8-.2M89.4 178.9h.1M89.5 179.9h.1M89.7 179.2h.1M89.9 179.6h.1M90.1 178.7l-.7 .2M90.1 178.7h.1"/>
<path d="M90.1 178.7l.1 .1M90.2 178.8h.1M90.2 178.8l-.6 .2 .1 .2M90.3 179.1l-.6 .1M90.3 179.1v.1M90.3 179.1h.1M90.3 179.2l-.5 .1 .1 .3M90.3 179.2h.1M90.4 178.6l.6 .8M90.4 178.6h.1M90.5 179.5l-.6 .1M90.5 179.5l.1 .1"/>
<path d="M90.5 179.5h.1M90.6 179.6h.1M90.6 178.5l-.2 .1M90.6 178.5h.1M91 179.4h.1M91.2 178.4v.6l-.6-.5M91.2 178.4h.1M91.2 173.4h.1M91.2 173.4l.1 .2 .5-.2 .6 1.2-.4 .2M91.4 179.1l-.1-.7 .6 .8M91.4 179.1l-.8-.4 .4 .7M91.4 179.1h.1"/>
<path d="M91.4 178.3l-.2 .1M91.4 178.3h.1M91.4 178.3l.5 .9M91.7 173.2h.1M91.7 173.2l-.5 .2M91.8 178.4a.61 .61 0 0 0 .6 .6 .61 .61 0 0 0 .6-.4M91.8 178.4h.1M91.9 178.3a.64 .64 0 0 1 1.1 0M91.9 178.3l-.1 .1M91.9 179.2h.1M92 174.8h.1M92 173.1h.1"/>
<path d="M92 173.1l-.3 .1M92 173.1l.7 1.4M92.7 174.5h.1M93 178.3v.2M93 177.8h.1M93 177.8l.4 .9 .2-.1M93 178.5v.1M93.2 174.4l-.5 .1M93.2 174.4h.1M93.2 174.4l.1 .2M93.3 174.6l-1.2 .3-.1-.1M93.3 174.6h.1"/>
<path d="M93.4 178.2h.1M93.6 178.6h.1M93.7 177.7l-.7 .1M93.7 177.7l.2 .1M93.7 178l-.3 .2M93.7 178l-.2 .1M93.7 178h.1M93.7 178l-.5-.1 .2 .3M93.8 178.1h.1M93.8 177.6h.1M93.8 177.6l1 .7M93.9 177.8v.1"/>
<path d="M93.9 177.9v.2M93.9 177.9h.1M93.9 178.1l.2 .1M94 177.5l-.2 .1M94 177.5h.1M94 177.5l.5 .3M94.1 178.2h.1M94.1 178.2l.2 .2M94.3 178.4l-.9-.1 .2 .3M94.3 178.4h.1M94.5 177.8h.1M94.6 177.3h.1"/>
<path d="M94.6 177.3l-.1 .5M94.8 177.3h-.2M94.8 177.3h.1M94.8 177.3l-.2 .5 .2 .5M94.8 178.3h.1M95.5 177.3a.67 .67 0 0 0 .5 .5 .67 .67 0 0 0 .7-.2M95.5 177.3h.1M95.8 179.4h.1M95.9 176.9l-.4 .4M96 179.3h.1M96.1 179.3h.1M96.3 176.9h-.4"/>
<path d="M96.3 176.9h.1M96.3 176.9l.1 .1M96.4 177.7h-.4M96.4 177h-.2a.38 .38 0 0 0-.5 .2 .38 .38 0 0 0 .3 .5M96.4 177h.1M96.7 177.5l-.3 .2M96.7 177.5v.1M96.7 177.5h.1M96.7 177.6h.1M96.8 176.6l.1 1h.1M96.8 176.6h.1M97 176.7l.4 .4-.4 .1z"/>
<path d="M97 177.2h.1M97 176.6h-.2M97 176.6h.1M97 176.6l.9 .7M97 177.6h.1M97.6 176.4l.5 .9 .1-.1M97.6 176.4h.1M97.8 178.8h.1M97.9 177.3l-.4-.1-.5 .1v.3M97.9 177.3h.1M98 176.7v.1M98 178.7h.1"/>
<path d="M98.1 178.7h.1M98.2 177.2h.1M98.3 176.3l-.7 .1M98.3 176.3l.2 .1M98.3 176.6l-.3 .2M98.4 176.5l-.1 .1M98.4 176.5l-.6-.1 .2 .4M98.5 176.4v.1M98.5 176.5l-.1 .2 .3 .1M98.5 176.5h.1M98.7 176.8h.1M98.7 176.8l.3 .2"/>
<path d="M98.7 176.1l.7-.2 .5 .3M98.7 176.1l.5 .8 .8-.5M98.7 176.1h.1M98.9 176.1a.5 .5 0 0 1 .6-.1 .5 .5 0 0 1 .3 .5l-.5 .3zM99 177l-1-.1 .2 .3M99 177h.1M99.3 176.8h.1M99.8 178.2h.1M99.9 176.2l.1 .2M100 176.4h.1M100 178.1h.1M100.1 178.1h.1"/>
<path d="M103 177.2h.1M103.2 177.1h.1M103.3 177.1h.1M105 176.6h.1M105.1 173.6h.1M105.1 173.6l1 2M105.2 173.5h.1M105.2 173.5l-.1 .1M105.2 173.5l1.1 2M105.3 176.5h.1M105.4 176.5h.1M106.1 175.6h.1"/>
<path d="M106.3 175.6h-.1M106.3 175.5h.1M107 176h.1M107.3 175.9h.1M107.4 175.9l-24 7.3M108 179.8l.7 1.4M120.4 168.2l.1 .4M120.5 168.6l5 10 .7 .6 .8 .3 1-.1 24-7.4 .7-.4 .5-.9M120.5 168.6l.5-.9 .7-.4 24-7.3 .9-.1 .9 .3 .6 .6 5.1 9.9M120.5 167.9v.7M120.8 167.6l.8-.5 24-7.3 1.1-.1a2.02 2.02 0 0 1 1.6 .9l4.9 9.5a1.44 1.44 0 0 1-1.1 2l-24 7.4-1.1 .1a2.02 2.02 0 0 1-1.6-1l-5-9.6v-.8zM121.9 168.3l24.3-7.5 .5 .2 1.7 3.2-.3 .3-24.1 7.4-.5-.2-1.6-3.1z"/>
<path d="M122.3 168.1l1.2 2.5 .5 .1M122.3 168.1l1.4 2.5 .3 .1M123.4 168h.1M123.4 167.9v.1M123.4 168l1.1 2M123.6 167.9h.1M123.6 167.9h-.1M123.6 167.9l1.1 2M124.5 170h.1M124.6 169.9l-.1 .1M124.7 169.9h.1M126.1 170.1h.1"/>
<path d="M126.3 174.1l.6-.4 20.8-6.3 .9-.1 .7 .4 1.2 2.2-.2 .8-.6 .4-20.8 6.4-1.3-.1-.5-.5-1-2zM127.3 173.7h.1M128.6 166.9l.7 .8M128.6 166.9h.1M128.7 173.9l.3 .3 .4-.3M128.8 173.8l.2 .3 .3-.3M128.9 166.8l-.3 .1M128.9 166.8h.1M129.2 169.2h.1M129.3 167.7h.1M129.4 169.1h.1M129.5 166.6v.7l-.6-.5"/>
<path d="M129.5 166.6h.1M129.5 169.1h.1M129.6 167.4v-.7l.6 .8M129.6 167.4l-.7-.4 .4 .7M129.6 167.4h.1M129.7 166.6l.5 .9M129.7 166.6h-.2M129.7 166.6h.1M130 166.5l.5 .9 .7-.3M130 166.5h.1M130.2 167.4v.1M130.4 166.8h.1"/>
<path d="M130.6 167.2h.1M130.7 173.3l.3 .2 .4-.2M130.7 166.3l-.7 .2M130.7 166.3h.1M130.7 166.3l.1 .1M130.8 166.4l-.6 .1 .2 .3M130.8 166.4h.1M130.8 173.2l.2 .2 .3-.2M130.9 166.6l-.5 .2M130.9 166.6l.1 .1M130.9 166.6h.1M131 166.7l-.6 .2 .2 .3"/>
<path d="M131 166.7h.1M131 166.2l.6 .8M131 166.2h.1M131.2 167h.1M131.2 167l-.6 .2M131.2 167v.1M131.2 168.6h.1M131.2 167.1h.1M131.2 166.1l-.2 .1M131.2 166.1h.1M131.4 168.5h.1M131.5 168.5h.1"/>
<path d="M131.6 167h.1M131.8 161l.1 .2a.63 .63 0 0 1 .5-.3 .63 .63 0 0 1 .6 .3M131.8 161h.1M131.8 165.9v.7l-.6-.5M131.8 165.9h.1M132 166.7l-.8-.5 .4 .8M132 166.7v-.7l.5 .7M132 166.7h.1M132.1 165.8l-.3 .1M132.1 165.8v.1M132.1 165.8l.4 .9M132.5 166a.61 .61 0 0 0 .5 .5 .61 .61 0 0 0 .7-.4"/>
<path d="M132.5 166h.1M132.5 166.7h.1M132.7 172.7l.3 .2 .4-.2M132.7 161.9l-.2 .5M132.8 172.6l.2 .2 .3-.2M132.9 161.5l-.2 .4M132.9 161.5h.1M133 161.3l-.1 .2M133 161.2v.1M133.2 167.9h.1M133.3 161a1.05 1.05 0 0 0-1.5 0M133.3 161v.2"/>
<path d="M133.3 165.6h-.5l-.3 .4M133.3 165.6l.4 .5M133.3 161.2l-.5 1.1 1-.3M133.3 161.2h.1M133.4 167.9h.1M133.5 166.2a.41 .41 0 0 0-.2-.5 .41 .41 0 0 0-.5 .1 .41 .41 0 0 0 .1 .6M133.5 166.2l-.6 .2M133.5 167.8h.1M133.6 165.4l.7-.2 .2 .3M133.6 165.4h.1M133.6 165.4l.5 .9 .1-.1M133.8 162h.1"/>
<path d="M133.8 162l.1 .2M133.8 165.4h.4l.1 .2-.3 .1zM133.9 162.2l-1.4 .4v-.2M133.9 162.1v.1M134 171.6l.9 1.6M134 165.7h.1M134.2 166.2h.1M134.4 165.1l1.1 .7M134.4 165.1h.1M134.5 171.5h.1M134.5 165.5l-.1 .2 .3 .1M134.5 165.5h.1"/>
<path d="M134.6 165.1h-.2M134.6 165.1h.1M134.6 165.1l.5 .2M134.7 165.8h.1M134.7 165.8l.3 .2M134.9 173.2l-.6 .6-5.6 1.7-.8-.4-.6-1.4M134.9 172.3v.9M135 166l-1-.2 .2 .4M135 166h.1M135.1 165.3h.1M135.3 164.9h.1M135.3 164.9l-.2 .4"/>
<path d="M135.4 164.8l-.1 .1M135.4 164.8h.1M135.4 164.8l-.1 .6 .2 .4M135.5 165.8h.1M135.9 171.7l.3 .2 .5-.2M136.1 171.6l.1 .2 .3-.2M136.2 164.9a.67 .67 0 0 0 .5 .5 .67 .67 0 0 0 .7-.2M136.2 164.9h.1M136.4 167h.1M136.6 166.9h.1M136.7 166.9h.1M137 164.4l-.6 .1-.2 .4"/>
<path d="M137 164.4h.1M137 164.4v.2M137 165.3h-.4M137 164.6l-.2-.1a.38 .38 0 0 0-.5 .3 .38 .38 0 0 0 .3 .5M137 164.5v.1M137.3 165l-.3 .3M137.3 165l.1 .2M137.3 165v.1M137.4 165.2h.1M137.5 164.2v1h.2M137.5 164.2h.1M137.6 164.3l.5 .4-.5 .1z"/>
<path d="M137.6 164.8h.1M137.6 164.1l-.1 .1M137.6 164.1h.1M137.6 164.1l.9 .8M137.7 165.2h.1M137.9 171.1l.3 .2 .5-.2M138.1 171l.1 .2 .3-.2M138.3 164l.6-.2 .3 .3M138.3 164l.4 .8h.2M138.3 164h.1M138.4 166.3h.1M138.5 164.9h.1"/>
<path d="M138.5 164.9l-.3-.2-.6 .2 .1 .3M138.6 164.3h.1M138.6 166.3h.1M138.7 166.2h.1M138.9 164.8h.1M139 164.2l-.4 .1M139 164.1v.1M139 164.1l-.5-.1 .1 .3M139.2 164.1v.2M139.2 164.1h.1M139.2 164.3l.1 .1M139.3 164.4h.1"/>
<path d="M139.3 164.4l.3 .2M139.3 163.6a.74 .74 0 0 1 1.3 .4M139.3 163.6l.5 .9 .8-.5M139.3 163.6h.1M139.6 163.7a.5 .5 0 0 1 .5-.1 .5 .5 0 0 1 .3 .5l-.5 .3zM139.6 164.6l-.9-.2 .2 .4M139.6 164.6h.1M139.9 164.4h.1M139.9 170.5l.3 .2 .5-.2M140.1 170.3l.1 .3 .3-.3M140.4 165.7h.1M140.6 164h.1"/>
<path d="M140.6 165.7h.1M140.7 165.6h.1M141.2 169.4l.9 1.6M141.7 169.3h.1M142.1 171l-.5 .6-5.7 1.6-.8-.4-.6-1.3M142.1 170.1v.9M143.1 169.5l.3 .2 .5-.2M143.3 169.3l.2 .3 .2-.3M143.6 164.7h.1M143.9 164.7h.1M144 164.6h.1M145.1 168.9l.3 .2 .5-.2"/>
<path d="M145.3 168.7l.2 .3 .3-.3M145.6 164.1h.1M145.7 161.1h.1M145.7 161.1l1 2.1M145.8 161.1h.1M145.8 161.1h-.1M145.9 161.1l1 2M145.9 164.1h.1M146 164h.1M146.7 163.2h.1M146.9 163.1h.1M146.9 163.1l-.1 .1"/>
<path d="M147.2 168.2l.2 .3 .5-.3M147.3 168.1l.2 .3 .3-.3M147.6 163.5h.1M147.9 163.4h.1M148 163.4l-24 7.3M148.7 167.3l.6 1.5M149.3 168.8l-.5 .6-5.7 1.6-.7-.4-.7-1.3M149.3 167.7v1.1M150.3 169.5l-.6 .5-20.8 6.3-.9 .1-.7-.4-1.1-1.8M153.2 170v.7M153.3 170.3l-.1 .3M155.3 170.6l-.2 .1v.3"/>
<path d="M246.9 176h.1M246.9 175.6v.4M247 176.2h.2M247.3 167.2l.1 .2M247.4 176.5l-.1 .1M247.4 176.4l.2 .4-.2-.1M247.4 167.2l.1 .2M247.7 176.9l-.2 .1M247.9 166.7v.1M248.8 165.8h.1M249.1 165.3h.2M249.2 165.2l.2 .1"/>
<path d="M252.9 171.4h.3a.34 .34 0 0 1 .3 .4 .34 .34 0 0 1-.5 .2l-.1 .4zM253 171.5h.3v.3l-.3 .1zM253.4 163.4l.1 .2M253.5 163.4l.1 .2M254.7 171.4l.4 .8 .2-.8 .4 .8 .3-.8-.2 1h-.2l-.2-.9-.2 .9h-.2zM255.5 163.4v.2M255.7 163.4v.2M256.2 171.4h.7l-.5 .1v.3h.5l-.5 .1v.4l.5 .1h-.7zM257.1 171.4h.3a.29 .29 0 0 1 .4 .2 .29 .29 0 0 1-.2 .3l.3 .5-.5-.4-.3 .4zM257.3 171.5h.3v.3h-.3zM257.4 163.8l-.1 .2M257.5 163.8l-.1 .2"/>
<path d="M261.3 166.5l-.1 .2M261.3 166.6l-.1 .2M261.8 167.3h.1M261.9 176.2v.4M262.5 169h.2M262.5 169.1h.2M263 171.4h.2M278.4 168.9l.4 .4M278.4 168.9v20.8l.4-.1v-20.3M278.8 169.3a44.6 44.6 0 0 0 66.4 0M286.9 176.4h.3M288.4 177.4h.1"/>
<path d="M291.2 178.8v.2M291.4 178.9v.2M293.1 179.8v.2M293.3 179.9v.2M331.2 179.6v.2M331.4 179.5v.2M333.1 178.7v.2M333.3 178.5v.2M336.8 176.4h.3M345.6 168.9l-.4 .4M345.6 168.9v20.8l-.4-.1v-20.3M347.1 166.8l-.4 .5"/>
<path d="M347.1 166.8l-.1 .4-.3 .1M347.1 166.7h.2M347.2 166.6h.3M348.5 164.8l.1 .3M348.6 164.7h.3M361.6 168.3h.2M362.7 166.7h.1M362.7 166.6v.3M364.8 164.7h.4M369.2 171.4h.3a.34 .34 0 0 1 .4 .4 .34 .34 0 0 1-.5 .2l-.2 .4zM369.4 171.5h.3v.3l-.3 .1zM370.1 171.4h.6l-.5 .1v.3h.5l-.5 .1v.4l.5 .1h-.6z"/>
<path d="M371 171.4h.2l.4 .8 .2-.8v1h-.2l-.5-.9-.1 .9zM35.3 185.8l9.5 18.2M48.4 182.5v.1M48.6 182.5h.1M48.6 182.5v.1M79.7 180.7l.2 .3M79.8 180.6l.1 .2M79.9 181.1l5 9.9 .6 .6 .9 .3 1-.1 23.9-7.3 .8-.4 .5-1M79.9 181.1l.5-1 .7-.4 23.9-7.3 1-.1 .9 .3 .6 .6 5.1 9.9M79.9 180.3v.8M81.3 180.7l24.3-7.4 .5 .1 1.6 3.2-.2 .4-24.1 7.3-.5-.1-1.6-3.2zM81.6 180.6l1.3 2.4 .5 .2"/>
<path d="M81.7 180.6l1.3 2.5 .4 .1M82.8 180.4h.1M82.8 180.4l1.1 2M82.9 180.3h.1M82.9 180.3l-.1 .1M83 180.3l1 2M83.8 192.5v.3M83.9 182.4h.1M83.9 192.4l-.1 .1M84 182.4h-.1M84 182.3v.1M84.1 192.4h-.2"/>
<path d="M85.5 182.5h.1M85.7 186.6l.6-.4 20.8-6.4h.8l.8 .3 1.2 2.3-.2 .8-.6 .4-20.9 6.3-1.2-.1-.6-.5-1-1.9zM86.6 186.1h.1M88 186.3l.3 .3 .5-.3M88.2 186.2l.2 .3 .3-.3M88.5 181.6h.1M88.6 180.2h.1M88.8 181.5h.1M88.9 181.5h.1M90.1 185.7l.2 .3 .5-.3M90.2 185.6l.2 .3 .3-.3M90.5 181h.1"/>
<path d="M90.8 180.9h.1M90.9 180.9h.1M92.1 185.1l.2 .3 .5-.3M92.2 185l.2 .3 .3-.3M92.5 180.4h.1M92.8 180.3h.1M92.9 180.3h.1M93.3 184l.9 1.6M93.9 183.9h.1M94.2 185.6l-.5 .6-5.7 1.7-.7-.4-.7-1.4M94.2 184.8v.8M95.3 184.1l.3 .3 .4-.3"/>
<path d="M95.4 184l.2 .3 .3-.3M97.3 183.5l.3 .3 .4-.3M97.4 183.4l.2 .3 .3-.3M99.3 182.9l.3 .2 .5-.2M99.4 182.8l.2 .2 .3-.2M100.6 181.8l.9 1.6M101.1 181.7h.1M101.5 183.4l-.6 .6-5.6 1.7-.8-.4-.6-1.4M101.5 182.5v.9M102.5 181.9l.3 .3 .5-.3M102.7 181.8l.1 .3 .3-.3M104.5 181.3l.3 .2 .5-.2"/>
<path d="M104.7 181.2l.1 .2 .3-.2M106.5 180.7l.3 .2 .5-.2M106.7 180.6l.1 .2 .3-.2M108.7 181.2l-.5 .6-5.7 1.7-.8-.4-.6-1.4M108.7 180.1v1.1M109.7 182l-.6 .4-20.9 6.4h-.8l-.7-.3-1.1-1.9M112.6 182.4v.7M112.7 182.8l-.1 .3M122.3 187.7v.1M122.4 187.7h.1M253.5 180.4l-.1 .1 .1-.1M254 185.4l1.2 .1-.1 4.9-1.2-.1z"/>
<path d="M254 187v1.8M254.1 185.5l1 .1-.1 4.7-1-.1zM255.1 187v1.8M255.6 180.4l.2 .1-.2-.1M280 190.8h25.8M292.6 190.8h.1M293 190.8h.1M293.3 190.8h.1M293.7 190.8h.1M294.5 180.6h.5M295 180.6h.1M311.2 184l.2 .2"/>
<path d="M311.3 184l.2 .2M311.9 184h.2M312.7 184l-.2 .2M312.8 184l-.2 .2M318.2 190.8h25.8M329 180.6h.5M329.3 180.5v.1M329.6 180.4v.2M330.6 190.8h.1M330.6 190.8h1.2M331.8 190.8h.1M44.8 204v.1"/>
<circle cx="310.1" cy="111.4" r=".98"/>
<circle cx="310.1" cy="111.4" r=".74"/>
<circle cx="254.5" cy="154.2" r="4.1"/>
<circle cx="254.5" cy="154.2" r="3.9"/>
<circle cx="307.8" cy="158" r=".27"/>
<circle cx="312.7" cy="158" r=".27"/>
<circle cx="315.6" cy="157.8" r=".61"/>
<circle cx="315.7" cy="157.8" r=".43"/>
<circle cx="92.5" cy="178.5" r=".41"/>
<circle cx="129.1" cy="174" r=".39"/>
<circle cx="131.1" cy="173.4" r=".39"/>
<circle cx="133.1" cy="172.8" r=".39"/>
<circle cx="136.3" cy="171.8" r=".39"/>
<circle cx="138.3" cy="171.2" r=".39"/>
<circle cx="140.3" cy="170.6" r=".39"/>
<circle cx="143.6" cy="169.6" r=".39"/>
<circle cx="145.6" cy="169" r=".39"/>
<circle cx="147.6" cy="168.3" r=".39"/>
<circle cx="254.1" cy="171.9" r=".52"/>
<circle cx="254.2" cy="171.8" r=".4"/>
<circle cx="254.5" cy="172" r="8.7"/>
<circle cx="254.5" cy="172" r="8.5"/>
<circle cx="368.5" cy="171.9" r=".52"/>
<circle cx="368.6" cy="171.8" r=".4"/>
<circle cx="369.4" cy="172" r="8.7"/>
<circle cx="369.4" cy="172" r="8.5"/>
<circle cx="88.5" cy="186.4" r=".39"/>
<circle cx="90.5" cy="185.8" r=".39"/>
<circle cx="92.5" cy="185.2" r=".39"/>
<circle cx="95.7" cy="184.2" r=".39"/>
<circle cx="97.7" cy="183.6" r=".39"/>
<circle cx="99.7" cy="183" r=".39"/>
<circle cx="102.9" cy="182" r=".39"/>
<circle cx="104.9" cy="181.4" r=".39"/>
<circle cx="107" cy="180.8" r=".39"/>
</g>
<path d="M241.5 141.7v-87.7h141v87.7" fill="none" stroke="#504e49" stroke-width=".3"/>
<g fill="#504e49">
<path d="M241.5 54l2-.5v1z"/>
<path d="M380.5 53.5l2 .5-2 .5z"/>
</g>
<path d="M312 92.6h-86v98.2h86" fill="none" stroke="#504e49" stroke-width=".3"/>
<g fill="#504e49">
<path d="M226 92.6l.5 2h-1z"/>
<path d="M225.5 188.7h1l-.5 2.1z"/>
</g>
<path d="M12 269.3h396zM12 269h396v.3h-396z" fill-rule="evenodd" fill="#504e49"/>
<text font-size="7.8" fill="#141413" x="12" y="24.7">日版初代灰色主机总装与近似尺寸</text>
<text font-size="3.5" fill="#141413" x="12" y="274.9">Sony PlayStation 详细模型图纸</text>
<g font-size="3.2" fill="#1b365d">
<text x="12" y="15.3">SCPH-1000 · 日版灰色主机与原版数字手柄</text>
<text x="371.8" y="15.3">PlayStation-DWG-01 / 12</text>
<text x="307.4" y="52.4">≈ 270</text>
<text x="215.1" y="141.7">≈ 188</text>
</g>
<g font-size="3.2" fill="#504e49">
<text x="12" y="30.9">本图册记录初代日版 PlayStation、原版数字手柄、记忆卡和连接套件。正投影、剖面及尺寸由保存的 CAD 实体生成，原生草图和布尔历史保留修改入口。主机尺寸参考后期同系列说明书，内部依据拆解照片作学习近似，不代表原厂制造图。</text>
<text x="198.7" y="274.5">单位 mm · 比例见各视图</text>
<text x="317.6" y="274.5">图号 PlayStation-DWG-01</text>
<text x="12" y="279.3">全部尺寸为本模型近似值 · 内部为布局示意</text>
<text x="198.7" y="278.8">CAD Study · 2026.09.10</text>
<text x="317.6" y="278.8">第 1 / 12 页 · A3</text>
</g>
<g font-size="3.2" fill="#141413">
<text x="90.9" y="242">圆盖、侧翼与原始控制布局 · 0.599:1</text>
<text x="289" y="242">保存模型的宽度与深度 · 0.522:1</text>
<text x="12" y="253.3">270 × 188 × 60 mm 来自 SCPH-5500 家族说明书，仅作为 SCPH-1000 的近似包络参考。 25 轮源码，929 个组件条目、4149 个实体；组件条目与实体数量分开统计。</text>
<text x="12" y="258.6">套件包含 SCPH-1010 数字手柄、SCPH-1020 记忆卡、电源线、AV视频线及空白 CD。</text>
</g>
</svg>
